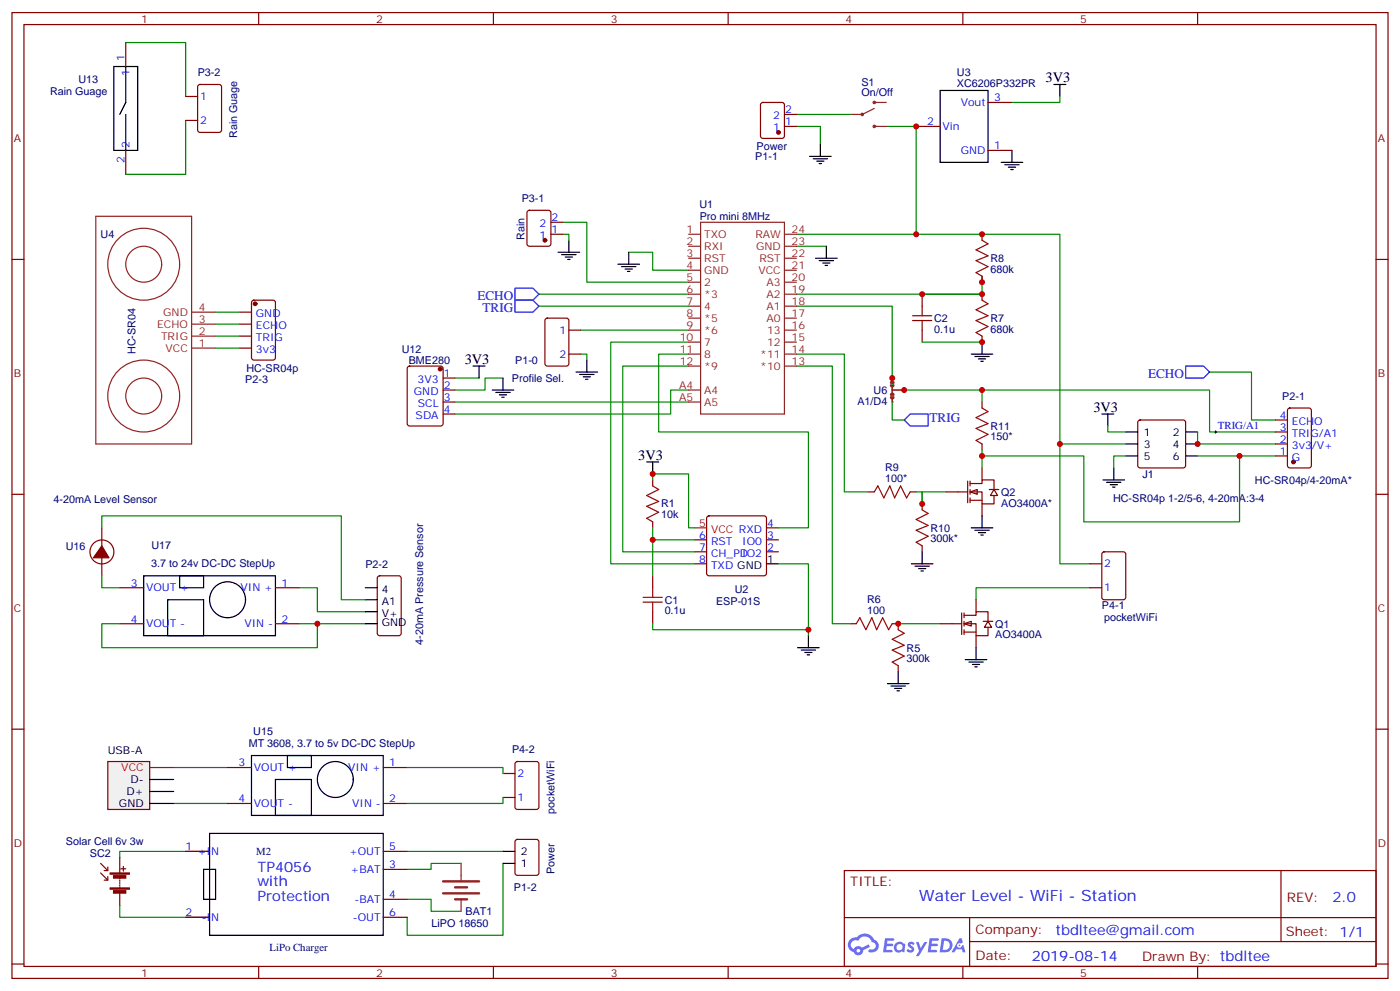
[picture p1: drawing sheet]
<svg xmlns="http://www.w3.org/2000/svg" width="412mm" height="292mm" viewBox="0 0 412 292" stroke-linecap="round" stroke-linejoin="round" font-family="sans-serif">
<g fill="none" stroke="#870000" stroke-width=".35">
<path d="M3.5 3.7h405.4v284.3h-405.4zM7.1 7.2h398.2v277.3h-398.2zM76.2 3.7v3.5M145.3 3.7v3.5M214.5 3.7v3.5M283.6 3.7v3.5M352.8 3.7v3.5M3.5 76.4h3.6M405.3 76.4h3.6M3.5 145.5h3.6M405.3 145.5h3.6M3.5 214.7h3.6"/>
<path d="M405.3 214.7h3.6M248.7 256.3h156.6v28.2h-156.6zM377.3 256.3v20.9M248.7 270.1h156.5M285.6 277.2h119.6M285.6 270.1v14.2M3.5 283.8h3.6M76.2 284.5v3.5M145.3 284.5v3.5M214.5 284.5v3.5M283.6 284.5v3.5M352.8 284.5v3.5"/>
<path d="M405.3 283.8h3.6"/>
</g>
<g fill="#5487ff">
<path d="M267.7 277.5a1.22 1.22 0 0 1 1.7 .2l-.4 .6a.47 .47 0 0 0-.3-.4 .47 .47 0 0 0-.5 .2l.1 .2a1.14 1.14 0 0 1 .8 1.8 1.14 1.14 0 0 1-1.9 0l-.2-.2 .5-.6 .7 .5a.29 .29 0 0 0 .3-.3 .29 .29 0 0 0-.2-.3 1.04 1.04 0 0 1-.6-1.7z"/>
<path d="M260.7 276.2h2.4l.3 .2-.2 .5-1.8 .1-.1 .8h1.5l.3 .4-.3 .4h-1.6l-.2 1.1h1.7l.2 .3-.2 .3-2.6 .1z"/>
<path d="M273.8 276.2h2.4l.3 .2-.1 .5-1.8 .1-.2 .8h1.6l.3 .4-.4 .4-1.6-.1-.1 1.1 1.7 .1 .2 .3-.2 .3-2.6 .1z"/>
<path d="M282.6 276.2h.7l.3 1.3-.6 .3a.69 .69 0 0 0-1 .3 .69 .69 0 0 0 .4 .9 .69 .69 0 0 0 .9-.6l.5-.2 .6 2.2h-.8l-.2-.9h-1.8l-.5 .9h-.8z"/>
<path d="M269.8 277.3h.8l.6 1.8 1.1-1.8h.9l-2.6 4.2h-.8l.9-1.5z"/>
<path d="M277.4 276.2l-.6 4.2h1.3a2.11 2.11 0 0 0 2.5-2.1 2.11 2.11 0 0 0-2.5-2.1zM278.1 277a1.39 1.39 0 0 1 1.7 1.4 1.39 1.39 0 0 1-1.8 1.2h-.3z"/>
<path d="M263.7 277.8a1.54 1.54 0 0 0-.1 2.2 1.54 1.54 0 0 0 2.2 .1l.6 .3 .3-2.3-.2-.3h-.4a1.49 1.49 0 0 0-2.4 0zM264 278.8a.94 .94 0 0 1 1.8 0 .94 .94 0 0 1-1.8 0z"/>
<path d="M250.4 276.6a2.18 2.18 0 0 0 1.1 3.7 1.44 1.44 0 0 0 1.6 .9 1.44 1.44 0 0 0 1.2-1.4l2-1.1-.5-.7-1.9 1a1.47 1.47 0 0 0-2.4 .4 1.39 1.39 0 0 1-.7-1.9 1.39 1.39 0 0 1 2-.5 2.12 2.12 0 0 1 2.2-1.3 2.12 2.12 0 0 1 1.9 1.7 1.14 1.14 0 0 1 1.1 1.4 1.14 1.14 0 0 1-1.7 .7 .43 .43 0 0 0-.5 .4 .43 .43 0 0 0 .4 .5 1.98 1.98 0 0 0 2.5-1.2 1.98 1.98 0 0 0-1.2-2.6 3.1 3.1 0 0 0-5.3-.6l-.9 .1zM252.3 279.9a.55 .55 0 0 1 1.1 0 .55 .55 0 0 1-1.1 0z"/>
<circle cx="282.6" cy="278.3" r=".26"/>
</g>
<path d="M269.9 69h42.3v97h8.8M171.1 97.2h31.7M321 173h-33.5v3.6M264.6 183.6h12.3" fill="none" stroke="#008700" stroke-width=".35"/>
<path d="M264.6 197.7v3.6M284.3 194.2h6.4M285.4 194.9h4.2M286.5 195.6h2.1M287.2 196.3h.7M287.5 190.7v3.5M261.4 201.3h6.4M262.5 202h4.2M263.5 202.7h2.1M264.2 203.4h.7" fill="none" stroke="#000" stroke-width=".35"/>
<path d="M252.2 183.6l1.1-1.7 1.8 3.5 1.7-3.5 1.4 3.5 1.8-3.5 1.8 3.5 1-1.8M264.6 185.4l1.7 1-3.5 1.8 3.5 1.8-3.5 1.4 3.5 1.7-3.5 1.8 1.8 1.1" fill="none" stroke="#a10000" stroke-width=".35"/>
<path d="M250.5 183.6h1.7M262.8 183.6h1.8v1.8M264.6 196v1.7" fill="none" stroke="#870000" stroke-width=".35"/>
<g fill="#fff" stroke="#870000" stroke-width=".35">
<path d="M284 183.6l2.1-.7v1.4z"/>
<path d="M291 182.9l1.1 1.8h-2.1z"/>
</g>
<g fill="none" stroke="#870000" stroke-width=".35">
<path d="M37 12.5v7.1M54.7 28.4h3.5M54.7 35.5h3.5M58.4 25.1l.5-.2h5.7l.6 .4 .1 13-.5 .6-5.9 .1-.6-.5-.1-12.9zM269.9 37.2h7M291 30.2h7.1M37 44.3v7M291 44.3h7.1M289.3 69v1.7M160.7 93.9l.5-.2h5.7l.6 .4 .1 13-.5 .6-5.9 .1-.6-.5-.1-12.9zM167.6 97.2h3.5M271.6 86.6v3.5"/>
<path d="M271.6 97.2v3.5M289.3 81.3v1.8M289.3 86.6v1.8M289.3 99v1.7M167.6 104.2h3.5M204.6 158.9h3.5M208.4 152.1l.4-.2h16.3l.5 .2 .2 .5v16.2l-.3 .5-.4 .2h-16.3l-.5-.2-.2-.5v-16.2zM225.8 158.9h3.5M225.8 155.4h3.5M204.6 162.5h3.5M204.6 166h3.5M225.8 162.5h3.5"/>
<path d="M287.5 176.6v3.5M276.9 183.6h6.4M283.3 180.4v6.4M284 181.2h3.5v-1.1h3.5v2.8M284 183.6h3.5v3.5h3.5v-2.4M284 186.1h3.5M284 180.4v1.5M284 182.9v1.4M284 185.4v1.4M287.5 187.1v3.6M289.6 182.9h2.9M54.7 250.6h7"/>
<path d="M112.9 250.6h7M112.9 255.9h7M151.9 247.3l.5-.2h5.6l.7 .5v9.4l-.4 .6-5.9 .1-.7-.5v-9.4zM54.7 270.1h7M112.9 270.1h7M112.9 264.8h7"/>
</g>
<g fill="none" stroke="#000" stroke-width=".35">
<path d="M33.5 19.6h7.1v24.7h-7.1zM37 19.6v10.6l-1.7 3.5M37 33.7v10.6M276.9 26.6h14.1v21.2h-14.1zM310.4 24.9h3.6M312.2 24.9v3.5M238.5 46h6.3M239.5 46.7h4.3M240.6 47.4h2.1M241.3 48.2h.7M241.7 42.5v3.5M294.9 47.8h6.4"/>
<path d="M296 48.5h4.2M297 49.2h2.2M297.7 49.9h.7M298.1 44.3v3.5M164.4 74.3h6.3M165.5 75h4.2M166.5 75.7h2.1M167.2 76.4h.7M167.6 70.7v3.6M182 77.8h6.4M183.1 78.5h4.2M184.1 79.2h2.2"/>
<path d="M184.9 79.9h.7M185.2 74.3v3.5M240.2 76h6.4M241.3 76.7h4.2M242.4 77.4h2.1M243.1 78.1h.7M243.4 72.5v3.5M139.3 107.8h3.6M141.1 107.8v3.5M145 114.8h6.3M146 115.5h4.3M147.1 116.2h2.1"/>
<path d="M147.8 116.9h.7M148.2 111.3v3.5M169.7 109.5h6.3M170.7 110.2h4.3M171.8 110.9h2.1M172.5 111.7h.7M172.9 106v3.5M286.1 104.2h6.4M287.2 105h4.2M288.2 105.7h2.1M288.9 106.4h.7M289.3 100.7v3.5"/>
<path d="M190.5 136h3.5M192.3 136v3.5M225.8 166h3.5M234.9 190.7h6.4M236 191.4h4.2M237.1 192.1h2.1M237.8 192.8h.7M238.1 187.1v3.6M60 255.9h3.5v8.9h-3.5zM61.7 245.4h51.2v29.9h-51.2zM148.2 254.2h3.5M148.2 250.6h3.5"/>
</g>
<path d="M204.6 155.4h3.5" fill="none" stroke="#f00" stroke-width=".35"/>
<g fill="none" stroke="#008700" stroke-width=".35">
<path d="M37 12.5h17.7v15.9M54.7 35.5v15.8h-17.7M234.6 37.2h7.1v5.3M261.1 37.2h8.8v31.8h-35.3M312.2 28.4v1.8h-14.1M165.8 65.4h7.1v17.7h29.9M185.2 74.3h7.1v5.3h10.5M234.6 72.5h8.8M289.3 81.3v5.3h-54.7M134.1 118.4h68.7M134.1 111.3h7M148.2 111.3h-5.3v3.5h-8.8"/>
<path d="M171.1 104.2h1.8v1.8M202.8 114.8h-5.2v7.1h-63.5M234.6 107.8h10.6v75.8h5.3M271.6 100.7h17.7M61.7 250.6h-26.4v1.8M119.9 250.6h28.3M135.8 254.2h-8.8v1.7h-7.1M148.2 254.2v21.1h-28.3v-5.2M35.3 266.5v3.6h26.4M119.9 264.8h7.1v3.5h8.8"/>
</g>
<path d="M289.3 70.7l1.7 1.1-3.5 1.8 3.5 1.7-3.5 1.4 3.5 1.8-3.5 1.8 1.8 1M268.8 94.4h5.7M268.8 93h5.7M271.6 90.1v2.9M271.6 94.4v2.8M289.3 88.4l1.7 1-3.5 1.8 3.5 1.8-3.5 1.4 3.5 1.7-3.5 1.8 1.8 1.1" fill="none" stroke="#a10000" stroke-width=".35"/>
<g fill="#850000" stroke="#850000" stroke-width=".35">
<path d="M32.5 261.4h5.6v.4h-5.6z"/>
<path d="M32.5 257h5.6v.4h-5.6z"/>
<path d="M33.4 262.2h3.6v.7h-3.6z"/>
<path d="M33.4 257.8h3.6v.7h-3.6z"/>
</g>
<g fill="none" stroke="#850000" stroke-width=".35">
<path d="M29.6 257l2.1 2.1M29.6 254.2l2.1 2.1M31.7 258.1v1h-1M31.7 255.2v1.1h-1M35.3 252.4v4.6M35.3 258.4v.4M35.3 259.1v.4M35.3 259.8v.4M35.6 255.8h1.4M36.3 255.1v1.4M35.3 260.5v.4M35.3 261.2v.4"/>
<path d="M35.3 263v3.5"/>
</g>
<path d="M130.5 259.5h10.6M130.5 263h10.6M134.1 261.2h3.5M134.1 264.8h3.5" fill="none" stroke="#8c2424" stroke-width=".71"/>
<path d="M135.8 254.2v4.9M135.8 264.8v3.5" fill="none" stroke="#8c2424" stroke-width=".35"/>
<g fill="#fff" stroke="#870000" stroke-width=".35">
<path d="M285.8 144.8l2.1-.7v1.4z"/>
<path d="M292.8 144.1l1.1 1.8h-2.2z"/>
</g>
<g fill="none" stroke="#870000" stroke-width=".35">
<path d="M289.3 118.4v1.7M289.3 130.7v1.8M289.3 137.8v3.5M30 155.4v5.3M255.8 144.8h1.7M268.1 144.8h1.8M271.6 148.3v1.8M278.7 144.8h6.3M285 141.6v6.4M285.8 142.3h3.5v-1h3.5v2.8M285.8 144.8h3.5v3.5h3.5v-2.4M285.8 147.3h3.5"/>
<path d="M285.8 141.6v1.5M285.8 144.1v1.4M285.8 146.6v1.4M289.3 148.3v3.6M291.4 144.1h2.8M27.5 165a3.5 3.5 0 0 1 1.6-5.9 3.5 3.5 0 0 1 4.4 4.2 3.5 3.5 0 0 1-5.8 1.8M30 164.2v5.3M271.6 160.7v1.8"/>
</g>
<path d="M289.3 120.1l1.7 1.1-3.5 1.7 3.5 1.8-3.5 1.4 3.5 1.8-3.5 1.7 1.8 1.1M257.5 144.8l1.1-1.7 1.7 3.5 1.8-3.5 1.4 3.5 1.8-3.5 1.8 3.5 1-1.8M271.6 150.1l1.8 1.1-3.5 1.7 3.5 1.8-3.5 1.4 3.5 1.8-3.5 1.7 1.7 1.1" fill="none" stroke="#a10000" stroke-width=".35"/>
<path d="M234.6 104.2h14.1v40.6h7.1M278.7 144.8h-7.1v3.5M51.2 236.5h15.8M51.2 226h15.8" fill="none" stroke="#008700" stroke-width=".35"/>
<path d="M286.1 155.4h6.4M287.2 156.1h4.2M288.2 156.8h2.1M288.9 157.5h.7M289.3 151.9v3.5M268.5 166h6.3M269.5 166.7h4.3M270.6 167.4h2.1M271.3 168.1h.7M271.6 162.5v3.5" fill="none" stroke="#000" stroke-width=".35"/>
<path d="M30 160.7l2.1 3.5h-4.6z" fill="#870000" stroke="#870000" stroke-width=".35"/>
<path d="M31.7 224.2h12.4v14.1h-12.4z" fill="#f0f0f0" stroke="#870000" stroke-width=".35"/>
<path d="M44.1 226h7.1" fill="none" stroke="#f00" stroke-width=".35"/>
<g fill="none" stroke="#000" stroke-width=".35">
<path d="M324.6 121.9h3.5M326.3 121.9v3.5M328.1 137.8v3.5M331.6 127.2h3.5M331.6 130.7h3.5M331.6 134.2h3.5M349.2 127.2h3.6M349.2 130.7h3.6M349.2 134.2h3.6M324.9 141.3h6.4M326 142h4.2M327 142.7h2.1"/>
<path d="M327.7 143.4h.7M42.3 169.5h38.8v17.6h-38.8zM49.4 176.6h10.6v10.5h-10.6zM52.9 169.5h7.1v3.5h-7.1zM107.6 176.6h3.5M107.6 173h3.5M107.6 183.6h3.5M107.6 180.1h3.5M44.1 229.5h7.1M44.1 233h7.1M44.1 236.5h7.1M74.1 222.4h38.8v17.7h-38.8z"/>
<path d="M81.1 229.5h10.6v10.6h-10.6zM84.7 222.4h7v3.6h-7z"/>
<circle cx="67" cy="176.6" r="5.3"/>
<circle cx="98.8" cy="229.5" r="5.3"/>
</g>
<g fill="none" stroke="#870000" stroke-width=".35">
<path d="M224.2 30.4l.5-.2h5.7l.6 .4 .1 9.4-.5 .7h-5.9l-.6-.4-.1-9.4zM231.1 37.2h3.5M231.1 33.7h3.5M155.5 62.1l.4-.2h5.7l.6 .4 .1 9.5-.5 .6-5.9 .1-.6-.5-.1-9.4zM162.3 69h3.5M162.3 65.4h3.5M335.4 123.9l.4-.3h12.7l.5 .3 .2 .5v12.7l-.2 .5-.5 .2h-12.7l-.5-.3-.2-.4v-12.7zM375.7 134.2h3.5M375.7 130.7h3.5M375.7 127.2h3.5M375.7 123.6h3.5M379.5 120.3l.4-.2h5.7l.6 .5 .1 16.5-.5 .6-5.9 .1-.6-.5-.1-16.5z"/>
<path d="M192.3 141.3v1.8M192.3 153.6v1.8M35.3 173h7M81.1 173h7.1M111.4 169.7l.4-.2h5.7l.6 .4 .1 16.5-.5 .7h-5.9l-.6-.4-.1-16.5zM192.3 169.5v3.5M321 173h3.6M321 166h3.6M324.8 162.7l.5-.2h5.6l.7 .4v13l-.5 .6-5.8 .1-.7-.5v-12.9zM35.3 183.6h7M81.1 183.6h7.1M192.3 180.1v3.5"/>
<path d="M67 226h7.1M67 236.5h7.1M112.9 226h7M112.9 236.5h7M148.2 234.8h3.5M148.2 227.7h3.5M151.9 224.4l.5-.2h5.6l.7 .4v13l-.4 .6-5.9 .1-.7-.5v-12.9z"/>
</g>
<g fill="none" stroke="#008700" stroke-width=".35">
<path d="M234.6 33.7h15.9M165.8 69h1.8v1.7M158.7 86.6h44.1M234.6 90.1h28.2v24.7h93.5v12.4h19.4M202.8 107.8h-19.4v54.7h21.2M202.8 100.7h-22.9v65.3h24.7M202.8 104.2h-8.8v23h44.1v28.2h-8.8M289.3 114.8v3.6M356.3 109.5h12.4v14.1h7M289.3 132.5v1.7M312.2 130.7h19.4M326.3 125.4v1.8h5.3"/>
<path d="M331.6 134.2h-3.5v3.6M352.8 127.2v3.5h22.9M352.8 134.2h22.9M365.1 134.2v19.4h-45.8v-19.4h-30v3.6M30 155.4v-3.5h70.5v24.7h7.1M192.3 155.4v3.5h12.3M192.3 141.3v-1.8h10.5v15.9h1.8M192.3 158.9v10.6M269.9 144.8h1.7v3.5M30 169.5v3.5h5.3M88.2 173h5.3v7.1h14.1M229.3 166h8.8v21.1"/>
<path d="M35.3 183.6h-5.3v7.1h63.5v-7.1M88.2 183.6h19.4M192.3 183.6v1.8h45.8M119.9 226h28.3v1.7M148.2 234.8v1.7h-28.3"/>
</g>
<g fill="none" stroke="#8c2424" stroke-width=".35">
<path d="M257.5 31.9l-3.5 1.8h-3.5M257.5 37.2h3.6M257.5 30.2h3.6M202.8 79.6h3.6M202.8 72.5h3.6M202.8 69h3.6M202.8 76h3.6M206.4 65.4h24.7v56.5h-24.7zM231.1 79.6h3.5M231.1 72.5h3.5M231.1 69h3.5M231.1 76h3.5"/>
<path d="M202.8 83.1h3.6M202.8 86.6h3.6M202.8 90.1h3.6M202.8 93.7h3.6M202.8 97.2h3.6M231.1 83.1h3.5M231.1 86.6h3.5M231.1 90.1h3.5M231.1 93.7h3.5M231.1 97.2h3.5M202.8 100.7h3.6M202.8 104.2h3.6"/>
<path d="M202.8 107.8h3.6M202.8 114.8h3.6M202.8 118.4h3.6M231.1 100.7h3.5M231.1 104.2h3.5M231.1 107.8h3.5M262.8 114.8h3.5M262.8 111.3v1.1M262.8 114.1v4.3"/>
<circle cx="254" cy="33.7" r=".35"/>
<circle cx="257.5" cy="37.2" r=".35"/>
<circle cx="257.5" cy="30.2" r=".35"/>
</g>
<path d="M357.7 127.2h.7M358.1 126.8v.7" fill="none" stroke="#000" stroke-width=".29"/>
<path d="M151.7 84.8h5.3l1.7 1.8-1.7 1.8h-5.3zM349.2 107.8h5.3l1.8 1.7-1.8 1.8h-5.3z" fill="none" stroke="#00f" stroke-width=".35"/>
<g fill="#870000" stroke="#870000" stroke-width=".35">
<circle cx="381" cy="136" r=".53"/>
<circle cx="160.5" cy="70.7" r=".53"/>
<circle cx="229.3" cy="39" r=".53"/>
</g>
<path d="M192.3 143.1l1.7 1-3.5 1.8 3.5 1.7-3.5 1.4 3.5 1.8-3.5 1.8 1.8 1M189.4 177.3h5.7M189.4 175.9h5.7M192.3 173v2.9M192.3 177.3v2.8" fill="none" stroke="#a10000" stroke-width=".35"/>
<path d="M262.5 116.9l.3 .4 .4-.4M262.5 113.4l.3 .4 .4-.4M262.5 116.2l.3-.3 .4 .3M262.5 112.7l.3-.3 .4 .3" fill="none" stroke="#8c2424" stroke-width=".71"/>
<g fill="#8c2424">
<circle cx="262.8" cy="118.4" r=".18"/>
<circle cx="262.8" cy="111.3" r=".18"/>
</g>
<path d="M151.7 88.4h5.3l1.7 1.7-1.7 1.8h-5.3zM266.3 123.6l1.8-1.7h5.3v3.5h-5.3z" fill="none" stroke="#00f" stroke-width=".35"/>
<path d="M63.5 91.9h7.1M63.5 99h7.1M63.5 95.4h7.1M158.7 90.1h44.1M63.5 102.5h7.1M262.8 118.4v5.2h3.5" fill="none" stroke="#008700" stroke-width=".35"/>
<path d="M70.6 91.9h3.5M70.6 95.4h3.5M70.6 99h3.5M74.3 88.6l.5-.2h5.6l.7 .4v16.5l-.4 .7h-5.9l-.7-.5v-16.4zM70.6 102.5h3.5M120.2 108l.4-.2h9.2l.7 .4v16.5l-.4 .7h-9.5l-.6-.4-.1-16.5zM130.5 111.3h3.6M130.5 114.8h3.6M130.5 118.4h3.6M130.5 121.9h3.6" fill="none" stroke="#870000" stroke-width=".35"/>
<g fill="#870000" stroke="#870000" stroke-width=".35">
<circle cx="75.1" cy="89.4" r=".53"/>
<circle cx="129.6" cy="108.7" r=".53"/>
</g>
<g fill="none" stroke="#8c2424" stroke-width=".35">
<path d="M28.2 63.7h28.2v67h-28.2zM56.4 99h7.1M56.4 95.4h7.1M56.4 91.9h7.1M56.4 102.5h7.1"/>
<circle cx="42.3" cy="77.8" r="10.6"/>
<circle cx="42.3" cy="77.8" r="5.3"/>
<circle cx="42.3" cy="116.6" r="10.6"/>
<circle cx="42.3" cy="116.6" r="5.3"/>
</g>
<g fill="#c00">
<circle cx="238.1" cy="185.4" r=".88"/>
<circle cx="192.3" cy="139.5" r=".88"/>
<circle cx="271.6" cy="148.3" r=".88"/>
<circle cx="289.3" cy="134.2" r=".88"/>
<circle cx="93.5" cy="183.6" r=".88"/>
<circle cx="289.3" cy="86.6" r=".88"/>
<circle cx="289.3" cy="100.7" r=".88"/>
<circle cx="269.9" cy="69" r=".88"/>
<circle cx="289.3" cy="83.1" r=".88"/>
<circle cx="271.6" cy="86.6" r=".88"/>
<circle cx="289.3" cy="69" r=".88"/>
<circle cx="264.6" cy="183.6" r=".88"/>
<circle cx="312.2" cy="130.7" r=".88"/>
<circle cx="269.9" cy="37.2" r=".88"/>
<circle cx="365.1" cy="134.2" r=".88"/>
<circle cx="352.8" cy="130.7" r=".88"/>
<circle cx="289.3" cy="114.8" r=".88"/>
<circle cx="192.3" cy="158.9" r=".88"/>
<circle cx="266.3" cy="114.8" r=".88"/>
<circle cx="262.8" cy="111.3" r=".88"/>
</g>
<text font-size="4.6" fill="#00f" x="270.8" y="265.3">Water Level - WiFi - Station</text>
<g font-size="4.2">
<text x="308" y="24.2">3V3</text>
<text x="136.9" y="107.1">3V3</text>
<text x="322.1" y="121.2">3V3</text>
<text x="188" y="135.3">3V3</text>
</g>
<g font-size="4.2" fill="#00f">
<text x="75.8" y="256.7">TP4056</text>
<text x="75.8" y="260.9">with</text>
<text x="75.8" y="265.2">Protection</text>
<text x="392.5" y="265.6">2.0</text>
<text x="310.9" y="275.1">tbdltee@gmail.com</text>
<text x="304" y="282.9">2019-08-14</text>
</g>
<g font-size="3.9" fill="#00f">
<text x="140.6" y="88.4">ECHO</text>
<text x="142.2" y="91.9">TRIG</text>
<text x="338.2" y="111.3">ECHO</text>
<text x="273.8" y="124.4">TRIG</text>
</g>
<g font-size="3.9" fill="#800">
<text x="250.5" y="260.9">TITLE:</text>
<text x="379.1" y="265.6">REV:</text>
<text x="287.4" y="275.1">Company:</text>
<text x="378.7" y="275.7">Sheet: 1/1</text>
<text x="287.4" y="282.8">Date:</text>
<text x="336.4" y="282.8">Drawn By: tbdltee</text>
</g>
<g font-size="3.2" fill="#800">
<text x="41.6" y="6.7">1</text>
<text x="110.8" y="6.7">2</text>
<text x="179.9" y="6.7">3</text>
<text x="249.1" y="6.7">4</text>
<text x="318.2" y="6.7">5</text>
<text x="4.1" y="41.8">A</text>
<text x="405.9" y="41.8">A</text>
<text x="4.1" y="110.9">B</text>
<text x="405.9" y="110.9">B</text>
<text x="4.1" y="180.1">C</text>
<text x="405.9" y="180.1">C</text>
<text x="4.1" y="249.2">D</text>
<text x="405.9" y="249.2">D</text>
<text x="41.6" y="287.5">1</text>
<text x="110.8" y="287.5">2</text>
<text x="179.9" y="287.5">3</text>
<text x="249.1" y="287.5">4</text>
<text x="318.2" y="287.5">5</text>
</g>
<g font-size="3.2" fill="#00f">
<text x="36.7" y="17.8" transform="rotate(-90 36.7 17.8)">1</text>
<text x="38.1" y="22.3" transform="rotate(-90 38.1 22.3)">1</text>
<text x="58.9" y="29.5">1</text>
<text x="292.8" y="29.8">3</text>
<text x="227.7" y="35.1">2</text>
<text x="231.2" y="33.3">2</text>
<text x="283" y="31.2">Vout</text>
<text x="58.9" y="36.5">2</text>
<text x="227.7" y="38.6">1</text>
<text x="231.2" y="36.9">1</text>
<text x="273.1" y="36.9">2</text>
<text x="277.6" y="38.3">Vin</text>
<text x="38.1" y="43.6" transform="rotate(-90 38.1 43.6)">2</text>
<text x="283.1" y="45.3">GND</text>
<text x="292.8" y="43.9">1</text>
<text x="36.7" y="48.1" transform="rotate(-90 36.7 48.1)">2</text>
<text x="162.5" y="65.1">2</text>
<text x="159" y="70.4">1</text>
<text x="159" y="66.9">2</text>
<text x="162.5" y="68.6">1</text>
<text x="75.4" y="93.3">GND</text>
<text x="75.4" y="96.8">ECHO</text>
<text x="75.4" y="100.4">TRIG</text>
<text x="164.8" y="98.2">1</text>
<text x="75.4" y="103.9">3v3</text>
<text x="164.8" y="105.3">2</text>
<text x="123" y="112.7">3V3</text>
<text x="130.7" y="110.9">1</text>
<text x="121.9" y="116.2">GND</text>
<text x="123.1" y="119.8">SCL</text>
<text x="130.7" y="114.5">2</text>
<text x="130.7" y="118">3</text>
<text x="122.4" y="123.3">SDA</text>
<text x="130.7" y="121.5">4</text>
<text x="377" y="123.3">4</text>
<text x="380.5" y="125.1">ECHO</text>
<text x="358.8" y="126.3">TRIG/A1</text>
<text x="377" y="130.4">2</text>
<text x="377" y="126.8">3</text>
<text x="380.5" y="128.6">TRIG/A1</text>
<text x="377" y="133.9">1</text>
<text x="380.5" y="135.6">G</text>
<text x="380.5" y="132.1">3v3/V+</text>
<text x="226" y="155">4</text>
<text x="205.9" y="158.6">6</text>
<text x="209.4" y="160.3">RST</text>
<text x="218.6" y="160.3">IO0</text>
<text x="226" y="158.6">3</text>
<text x="205.9" y="162.1">7</text>
<text x="205.9" y="165.6">8</text>
<text x="209.4" y="163.9">CH_PD</text>
<text x="209.4" y="167.4">TXD GND</text>
<text x="218.6" y="163.9">IO2</text>
<text x="226" y="162.1">2</text>
<text x="325.3" y="167">2</text>
<text x="38.6" y="172.7">3</text>
<text x="82.9" y="172.7">1</text>
<text x="43" y="174.1">VOUT +</text>
<text x="70.8" y="174.1">VIN +</text>
<text x="325.3" y="174.1">1</text>
<text x="38.6" y="183.3">4</text>
<text x="43" y="184.7">VOUT -</text>
<text x="72" y="184.7">VIN -</text>
<text x="82.9" y="183.3">2</text>
<text x="70.3" y="225.6">3</text>
<text x="74.8" y="227">VOUT +</text>
<text x="102.6" y="227">VIN +</text>
<text x="114.7" y="225.6">1</text>
<text x="152.4" y="228.8">2</text>
<text x="70.3" y="236.2">4</text>
<text x="74.8" y="237.6">VOUT -</text>
<text x="103.8" y="237.6">VIN -</text>
<text x="114.7" y="236.2">2</text>
<text x="152.4" y="235.8">1</text>
<text x="54.7" y="250.3">1</text>
<text x="58.3" y="251.7">+IN</text>
<text x="102.8" y="251.7">+OUT</text>
<text x="114.7" y="250.3">5</text>
<text x="103.3" y="257">+BAT</text>
<text x="114.7" y="255.6">3</text>
<text x="54.7" y="269.7">2</text>
<text x="104.4" y="265.8">-BAT</text>
<text x="114.7" y="264.4">4</text>
<text x="114.7" y="269.7">6</text>
<text x="59.4" y="271.1">-IN</text>
<text x="104" y="271.1">-OUT</text>
</g>
<g font-size="3.2" fill="#000080">
<text x="58.3" y="22.4">P3-2</text>
<text x="281.9" y="22.4">U3</text>
<text x="14.7" y="27.9">Rain Guage</text>
<text x="23.1" y="24.4">U13</text>
<text x="253.7" y="28.4">On/Off</text>
<text x="253.7" y="25.3">S1</text>
<text x="281.9" y="25.6">XC6206P332PR</text>
<text x="69.8" y="40.7" transform="rotate(-90 69.8 40.7)">Rain Guage</text>
<text x="222.5" y="47.1">P1-1</text>
<text x="222.8" y="44.3">Power</text>
<text x="153.7" y="59.4">P3-1</text>
<text x="206" y="61.2">U1</text>
<text x="206.1" y="64.7">Pro mini 8MHz</text>
<text x="29.6" y="70">U4</text>
<text x="154.5" y="70.6" transform="rotate(-90 154.5 70.6)">Rain</text>
<text x="291.8" y="77.1">R8</text>
<text x="291.7" y="80.3">680k</text>
<text x="275.2" y="94.8">C2</text>
<text x="291.8" y="94.7">R7</text>
<text x="275.2" y="98">0.1u</text>
<text x="291.7" y="97.9">680k</text>
<text x="39.9" y="104.2" transform="rotate(-90 39.9 104.2)">HC-SR04</text>
<text x="118.3" y="104">U12</text>
<text x="120.4" y="107.2">BME280</text>
<text x="151.8" y="107.2">P1-0</text>
<text x="72.3" y="112.7">P2-3</text>
<text x="72.6" y="109.5">HC-SR04p</text>
<text x="150.8" y="112.4">Profile Sel.</text>
<text x="252.6" y="119.2">A1/D4</text>
<text x="257.4" y="116">U6</text>
<text x="377.7" y="117.7">P2-1</text>
<text x="291.7" y="129.6">150*</text>
<text x="291.8" y="126.5">R11</text>
<text x="260.7" y="142">100*</text>
<text x="260.7" y="138.8">R9</text>
<text x="336.6" y="140.7">J1</text>
<text x="369.7" y="142.3">HC-SR04p/4-20mA*</text>
<text x="15.8" y="148">4-20mA Level Sensor</text>
<text x="194.7" y="149.4">R1</text>
<text x="294.9" y="149.1">AO3400A*</text>
<text x="294.9" y="146">Q2</text>
<text x="327.9" y="147.6">HC-SR04p 1-2/5-6, 4-20mA:3-4</text>
<text x="194.7" y="152.6">10k</text>
<text x="19.4" y="161.9">U16</text>
<text x="44.6" y="161.7">U17</text>
<text x="274.1" y="159.7">300k*</text>
<text x="274.1" y="156.6">R10</text>
<text x="44.6" y="167">3.7 to 24v DC-DC StepUp</text>
<text x="107.7" y="167.1">P2-2</text>
<text x="195.8" y="177.7">C1</text>
<text x="211" y="178.2">ESP-01S</text>
<text x="216.4" y="174.6">U2</text>
<text x="255.4" y="177.6">R6</text>
<text x="324.6" y="179.4">P4-1</text>
<text x="195.8" y="180.9">0.1u</text>
<text x="255.4" y="180.8">100</text>
<text x="293.2" y="184.8">Q1</text>
<text x="325.2" y="182.9">pocketWiFi</text>
<text x="124.6" y="189.8" transform="rotate(-90 124.6 189.8)">4-20mA Pressure Sensor</text>
<text x="267.1" y="191.9">R5</text>
<text x="293.2" y="187.9">AO3400A</text>
<text x="267.1" y="195">300k</text>
<text x="73.3" y="220">MT 3608, 3.7 to 5v DC-DC StepUp</text>
<text x="74.6" y="216.5">U15</text>
<text x="150.8" y="221.8">P4-2</text>
<text x="163.3" y="239.5" transform="rotate(-90 163.3 239.5)">pocketWiFi</text>
<text x="19.4" y="248.7">Solar Cell 6v 3w</text>
<text x="75.4" y="251.7">M2</text>
<text x="26.5" y="252.2">SC2</text>
<text x="163.3" y="257.2" transform="rotate(-90 163.3 257.2)">Power</text>
<text x="151.4" y="262.4">P1-2</text>
<text x="137.1" y="269.4">BAT1</text>
<text x="127.1" y="273">LiPO 18650</text>
<text x="79.4" y="280.1">LiPo Charger</text>
</g>
<g font-size="3.2" fill="#8d2323">
<text x="202.2" y="68.6">1</text>
<text x="207.4" y="70">TXO</text>
<text x="222.5" y="70">RAW</text>
<text x="233.2" y="68.6">24</text>
<text x="202.2" y="75.7">3</text>
<text x="202.2" y="72.1">2</text>
<text x="207.4" y="77.1">RST</text>
<text x="207.4" y="73.6">RXI</text>
<text x="222.7" y="73.6">GND</text>
<text x="223.7" y="77.1">RST</text>
<text x="233.2" y="72.1">23</text>
<text x="233.2" y="75.7">22</text>
<text x="202.2" y="82.7">5</text>
<text x="202.2" y="79.2">4</text>
<text x="207.4" y="80.6">GND</text>
<text x="223.4" y="80.6">VCC</text>
<text x="233.2" y="82.7">20</text>
<text x="233.2" y="79.2">21</text>
<text x="202.2" y="86.3">6</text>
<text x="202.2" y="89.8">7</text>
<text x="207.4" y="84.1">2</text>
<text x="207.4" y="87.7">*3</text>
<text x="225.8" y="87.7">A2</text>
<text x="225.8" y="84.1">A3</text>
<text x="233.2" y="89.8">18</text>
<text x="233.2" y="86.3">19</text>
<text x="48.1" y="93">GND</text>
<text x="58.6" y="95.1">3</text>
<text x="58.6" y="91.5">4</text>
<text x="202.2" y="93.3">8</text>
<text x="207.4" y="91.2">4</text>
<text x="207.4" y="94.7">*5</text>
<text x="225.8" y="94.7">A0</text>
<text x="225.8" y="91.2">A1</text>
<text x="233.2" y="93.3">17</text>
<text x="46.3" y="96.5">ECHO</text>
<text x="47.4" y="100">TRIG</text>
<text x="58.6" y="98.6">2</text>
<text x="200.2" y="100.4">10</text>
<text x="202.2" y="96.8">9</text>
<text x="207.4" y="98.2">*6</text>
<text x="207.4" y="101.8">7</text>
<text x="226" y="101.8">12</text>
<text x="226" y="98.2">13</text>
<text x="233.2" y="100.4">15</text>
<text x="233.2" y="96.8">16</text>
<text x="48.8" y="103.5">VCC</text>
<text x="58.6" y="102.1">1</text>
<text x="200.2" y="103.9">11</text>
<text x="200.2" y="107.4">12</text>
<text x="207.4" y="105.3">8</text>
<text x="224" y="105.3">*11</text>
<text x="233.2" y="107.4">13</text>
<text x="233.2" y="103.9">14</text>
<text x="207.4" y="108.8">*9</text>
<text x="224" y="108.8">*10</text>
<text x="200.1" y="114.5">A4</text>
<text x="200.1" y="118">A5</text>
<text x="207.4" y="115.9">A4</text>
<text x="207.4" y="119.4">A5</text>
</g>
<g font-size="3.2">
<text x="336.9" y="128.2">1</text>
<text x="336.9" y="131.8">3</text>
<text x="345.5" y="128.2">2</text>
<text x="345.5" y="131.8">4</text>
<text x="336.9" y="135.3">5</text>
<text x="345.5" y="135.3">6</text>
<text x="226" y="165.6">1</text>
<text x="112.4" y="178">A1</text>
<text x="112.4" y="174.4">4</text>
<text x="112.4" y="184.3">GND</text>
<text x="112.4" y="181.5">V+</text>
<text x="31.7" y="221.9">USB-A</text>
<text x="38.4" y="230.5">D-</text>
<text x="35.1" y="237.6">GND</text>
<text x="37.3" y="234.1">D+</text>
<text x="153.5" y="251.7">2</text>
<text x="153.5" y="255.2">1</text>
</g>
<g font-size="3.2" fill="#f00">
<text x="205.9" y="155">5</text>
<text x="209.4" y="156.8">VCC RXD</text>
<text x="35.7" y="227">VCC</text>
</g>
</svg>
